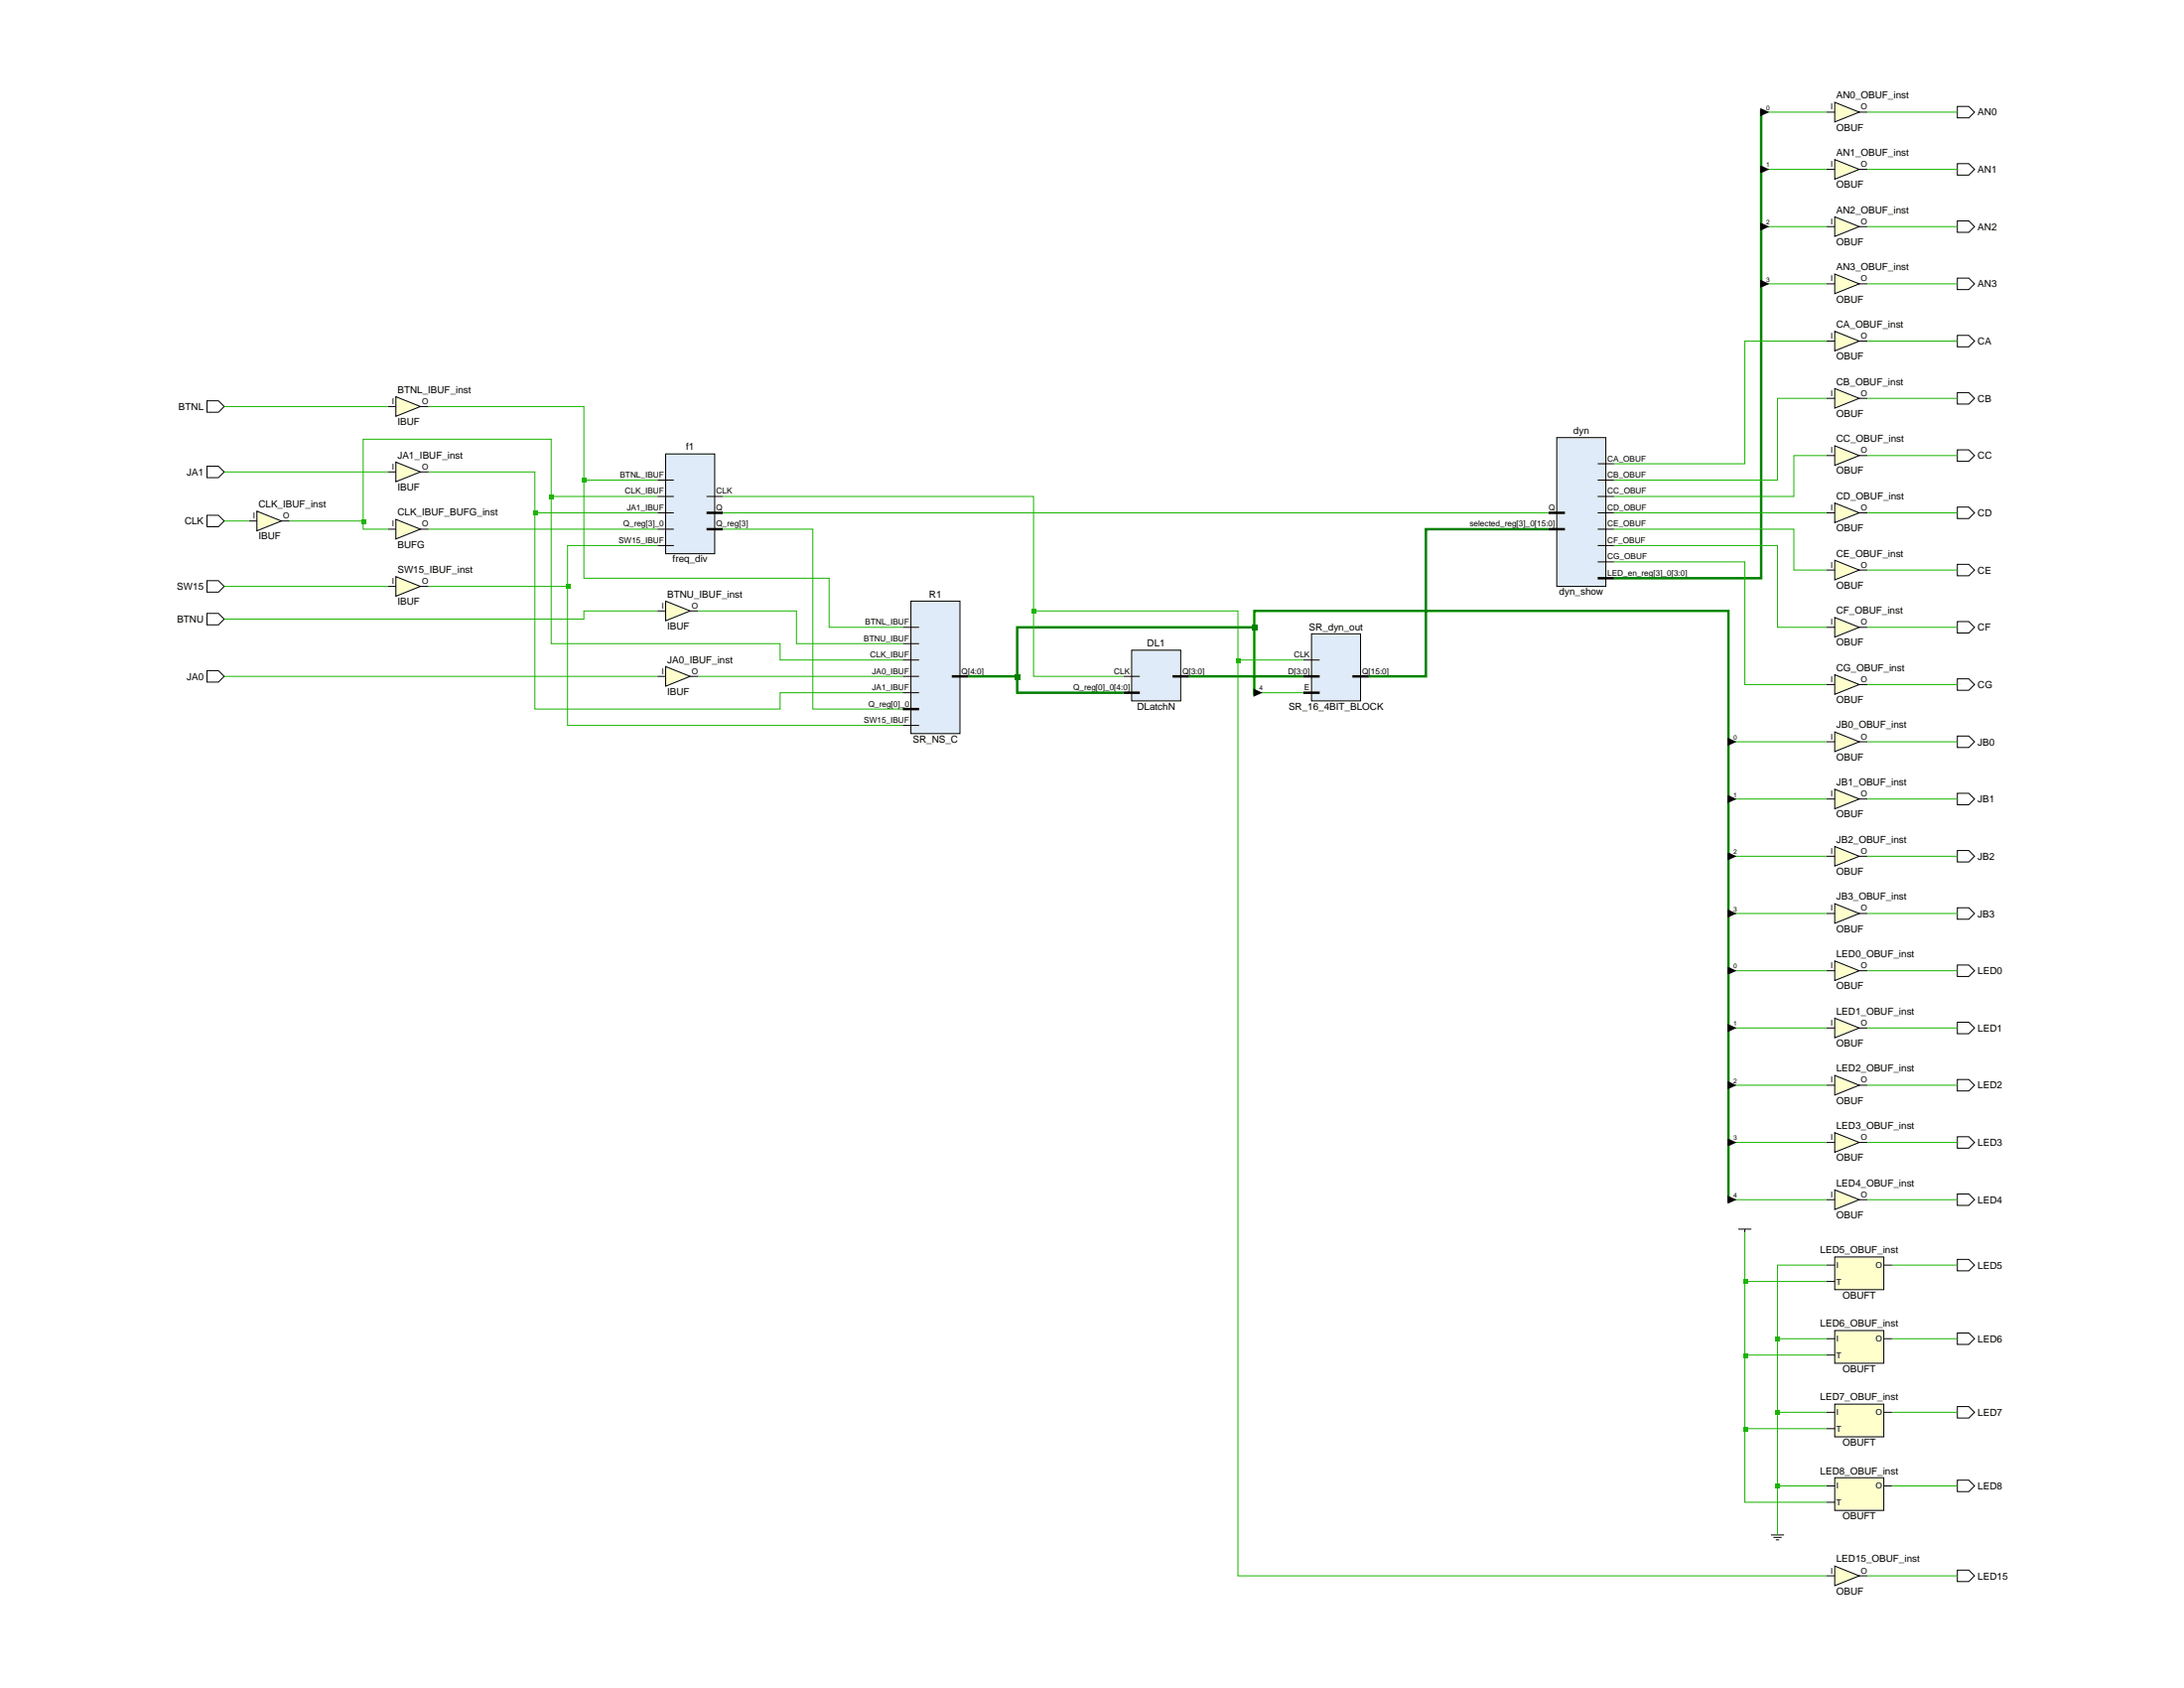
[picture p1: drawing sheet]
<svg xmlns="http://www.w3.org/2000/svg" width="279mm" height="216mm" viewBox="0 0 279 216" stroke-linecap="round" stroke-linejoin="round" font-family="sans-serif">
<path d="M26.5 51.3h1.4l.8 .7-.8 .7h-1.4zM26.5 59.6h1.4l.8 .8-.8 .7h-1.4zM26.5 65.9h1.4l.8 .7-.8 .8h-1.4zM26.5 74.3h1.4l.8 .7-.8 .7h-1.4zM26.5 78.5h1.4l.8 .7-.8 .7h-1.4zM26.5 85.8h1.4l.8 .7-.8 .7h-1.4z" fill="none" stroke="#000" stroke-width=".13"/>
<path d="M32.9 65.4l3.1 1.2-3.1 1.3z" fill="#ffc"/>
<path d="M31.8 66.6h1.1M32.9 65.4l3.1 1.2-3.1 1.3zM36 66.6h1" fill="none" stroke="#000" stroke-width=".13"/>
<path d="M50.6 50.7l3.2 1.3-3.2 1.3z" fill="#ffc"/>
<path d="M49.6 52h1M50.6 50.7l3.2 1.3-3.2 1.3zM53.8 52h1" fill="none" stroke="#000" stroke-width=".13"/>
<path d="M50.6 59.1l3.2 1.3-3.2 1.2z" fill="#ffc"/>
<path d="M50.6 59.1l3.2 1.3-3.2 1.2zM49.6 60.4h1M53.8 60.4h1" fill="none" stroke="#000" stroke-width=".13"/>
<path d="M50.6 66.4l3.2 1.3-3.2 1.2z" fill="#ffc"/>
<path d="M49.6 67.7h1M50.6 66.4l3.2 1.3-3.2 1.2zM53.8 67.7h1" fill="none" stroke="#000" stroke-width=".13"/>
<path d="M50.6 73.7l3.2 1.3-3.2 1.3z" fill="#ffc"/>
<path d="M49.6 75h1M50.6 73.7l3.2 1.3-3.2 1.3zM53.8 75h1" fill="none" stroke="#000" stroke-width=".13"/>
<path d="M85.2 58.1h6.2v12.7h-6.2z" fill="#dfebf8"/>
<path d="M85.2 58.1h6.2v12.7h-6.2zM84.1 61.4h2.1M84.1 63.5h2.1M84.1 65.6h2.1M84.1 67.7h2.1M84.1 69.8h2.1M90.4 63.5h2.1" fill="none" stroke="#000" stroke-width=".13"/>
<path d="M90.4 65.6h2.1M90.4 67.7h2.1" fill="none" stroke="#000" stroke-width=".31"/>
<path d="M85.2 76.9l3.1 1.2-3.1 1.3z" fill="#ffc"/>
<path d="M84.1 78.1h1.1M85.2 76.9l3.1 1.2-3.1 1.3zM88.3 78.1h1" fill="none" stroke="#000" stroke-width=".13"/>
<path d="M85.2 85.3l3.1 1.2-3.1 1.3z" fill="#ffc"/>
<path d="M84.1 86.5h1.1M85.2 85.3l3.1 1.2-3.1 1.3zM88.3 86.5h1" fill="none" stroke="#000" stroke-width=".13"/>
<path d="M116.5 76.9h6.3v16.9h-6.3z" fill="#dfebf8"/>
<path d="M116.5 76.9h6.3v16.9h-6.3zM115.5 80.2h2.1M115.5 82.3h2.1M115.5 84.4h2.1M115.5 86.5h2.1M115.5 88.6h2.1M115.5 92.8h2.1" fill="none" stroke="#000" stroke-width=".13"/>
<path d="M115.5 90.7h2.1M121.8 86.5h2.1" fill="none" stroke="#000" stroke-width=".31"/>
<path d="M144.8 83.2h6.2v6.4h-6.2z" fill="#dfebf8"/>
<path d="M143.7 86.5h2.1M144.8 83.2h6.2v6.4h-6.2z" fill="none" stroke="#000" stroke-width=".13"/>
<path d="M143.7 88.6h2.1M150 86.5h2.1" fill="none" stroke="#000" stroke-width=".31"/>
<path d="M167.8 81.1h6.3v8.5h-6.3z" fill="#dfebf8"/>
<path d="M166.7 84.4h2.1M167.8 81.1h6.3v8.5h-6.3z" fill="none" stroke="#000" stroke-width=".13"/>
<path d="M166.7 86.5h2.1M166.7 88.6h2.1M173 86.5h2.1" fill="none" stroke="#000" stroke-width=".31"/>
<path d="M199.2 56h6.2v19h-6.2z" fill="#dfebf8"/>
<path d="M199.2 56h6.2v19h-6.2zM204.4 59.3h2.1M204.4 61.4h2.1M204.4 63.5h2.1M204.4 65.6h2.1M204.4 67.7h2.1M204.4 69.8h2.1M204.4 71.9h2.1" fill="none" stroke="#000" stroke-width=".13"/>
<path d="M198.1 65.6h2.1M198.1 67.7h2.1M204.4 74h2.1" fill="none" stroke="#000" stroke-width=".31"/>
<path d="M234.7 13.1l3.2 1.2-3.2 1.3z" fill="#ffc"/>
<path d="M233.7 14.3h1M234.7 13.1l3.2 1.2-3.2 1.3zM237.9 14.3h1" fill="none" stroke="#000" stroke-width=".13"/>
<path d="M234.7 20.4l3.2 1.3-3.2 1.2z" fill="#ffc"/>
<path d="M233.7 21.7h1M234.7 20.4l3.2 1.3-3.2 1.2zM237.9 21.7h1" fill="none" stroke="#000" stroke-width=".13"/>
<path d="M234.7 27.7l3.2 1.3-3.2 1.2z" fill="#ffc"/>
<path d="M233.7 29h1M234.7 27.7l3.2 1.3-3.2 1.2zM237.9 29h1" fill="none" stroke="#000" stroke-width=".13"/>
<path d="M234.7 35.1l3.2 1.2-3.2 1.3z" fill="#ffc"/>
<path d="M233.7 36.3h1M234.7 35.1l3.2 1.2-3.2 1.3zM237.9 36.3h1" fill="none" stroke="#000" stroke-width=".13"/>
<path d="M234.7 42.4l3.2 1.2-3.2 1.3z" fill="#ffc"/>
<path d="M233.7 43.6h1M234.7 42.4l3.2 1.2-3.2 1.3zM237.9 43.6h1" fill="none" stroke="#000" stroke-width=".13"/>
<path d="M234.7 49.7l3.2 1.2-3.2 1.3z" fill="#ffc"/>
<path d="M233.7 50.9h1M234.7 49.7l3.2 1.2-3.2 1.3zM237.9 50.9h1" fill="none" stroke="#000" stroke-width=".13"/>
<path d="M234.7 57l3.2 1.3-3.2 1.2z" fill="#ffc"/>
<path d="M233.7 58.3h1M234.7 57l3.2 1.3-3.2 1.2zM237.9 58.3h1" fill="none" stroke="#000" stroke-width=".13"/>
<path d="M234.7 64.3l3.2 1.3-3.2 1.2z" fill="#ffc"/>
<path d="M233.7 65.6h1M234.7 64.3l3.2 1.3-3.2 1.2zM237.9 65.6h1" fill="none" stroke="#000" stroke-width=".13"/>
<path d="M234.7 71.7l3.2 1.2-3.2 1.3z" fill="#ffc"/>
<path d="M233.7 72.9h1M234.7 71.7l3.2 1.2-3.2 1.3zM237.9 72.9h1" fill="none" stroke="#000" stroke-width=".13"/>
<path d="M234.7 79l3.2 1.2-3.2 1.3z" fill="#ffc"/>
<path d="M234.7 79l3.2 1.2-3.2 1.3zM233.7 80.2h1M237.9 80.2h1" fill="none" stroke="#000" stroke-width=".13"/>
<path d="M234.7 86.3l3.2 1.3-3.2 1.2z" fill="#ffc"/>
<path d="M233.7 87.6h1M234.7 86.3l3.2 1.3-3.2 1.2zM237.9 87.6h1" fill="none" stroke="#000" stroke-width=".13"/>
<path d="M234.7 93.6l3.2 1.3-3.2 1.2z" fill="#ffc"/>
<path d="M233.7 94.9h1M234.7 93.6l3.2 1.3-3.2 1.2zM237.9 94.9h1" fill="none" stroke="#000" stroke-width=".13"/>
<path d="M234.7 100.9l3.2 1.3-3.2 1.3z" fill="#ffc"/>
<path d="M233.7 102.2h1M234.7 100.9l3.2 1.3-3.2 1.3zM237.9 102.2h1" fill="none" stroke="#000" stroke-width=".13"/>
<path d="M234.7 108.3l3.2 1.2-3.2 1.3z" fill="#ffc"/>
<path d="M233.7 109.5h1M234.7 108.3l3.2 1.2-3.2 1.3zM237.9 109.5h1" fill="none" stroke="#000" stroke-width=".13"/>
<path d="M234.7 115.6l3.2 1.2-3.2 1.3z" fill="#ffc"/>
<path d="M233.7 116.8h1M234.7 115.6l3.2 1.2-3.2 1.3zM237.9 116.8h1" fill="none" stroke="#000" stroke-width=".13"/>
<path d="M234.7 122.9l3.2 1.3-3.2 1.2z" fill="#ffc"/>
<path d="M233.7 124.2h1M234.7 122.9l3.2 1.3-3.2 1.2zM237.9 124.2h1" fill="none" stroke="#000" stroke-width=".13"/>
<path d="M234.7 130.2l3.2 1.3-3.2 1.2z" fill="#ffc"/>
<path d="M233.7 131.5h1M234.7 130.2l3.2 1.3-3.2 1.2zM237.9 131.5h1" fill="none" stroke="#000" stroke-width=".13"/>
<path d="M234.7 137.5l3.2 1.3-3.2 1.3z" fill="#ffc"/>
<path d="M233.7 138.8h1M234.7 137.5l3.2 1.3-3.2 1.3zM237.9 138.8h1" fill="none" stroke="#000" stroke-width=".13"/>
<path d="M234.7 144.9l3.2 1.2-3.2 1.3z" fill="#ffc"/>
<path d="M233.7 146.1h1M234.7 144.9l3.2 1.2-3.2 1.3zM237.9 146.1h1" fill="none" stroke="#000" stroke-width=".13"/>
<path d="M234.7 152.2l3.2 1.2-3.2 1.3z" fill="#ffc"/>
<path d="M222.4 157.2h1.7M223.2 157.2v.4M233.7 153.4h1M234.7 152.2l3.2 1.2-3.2 1.3zM237.9 153.4h1" fill="none" stroke="#000" stroke-width=".13"/>
<path d="M234.7 160.8h6.3v4.2h-6.3z" fill="#ffc"/>
<path d="M233.7 161.8h1M233.7 163.9h1M234.7 160.8h6.3v4.2h-6.3zM241 161.8h1" fill="none" stroke="#000" stroke-width=".13"/>
<path d="M234.7 170.2h6.3v4.2h-6.3z" fill="#ffc"/>
<path d="M233.7 171.2h1M233.7 173.3h1M234.7 170.2h6.3v4.2h-6.3zM241 171.2h1" fill="none" stroke="#000" stroke-width=".13"/>
<path d="M234.7 179.6h6.3v4.2h-6.3z" fill="#ffc"/>
<path d="M234.7 179.6h6.3v4.2h-6.3zM233.7 180.6h1M233.7 182.7h1M241 180.6h1" fill="none" stroke="#000" stroke-width=".13"/>
<path d="M234.7 189h6.3v4.2h-6.3z" fill="#ffc"/>
<path d="M226.6 196.3h1.6M226.9 196.6h1M227.2 197h.4M233.7 190.1h1M233.7 192.1h1M234.7 189h6.3v4.2h-6.3zM241 190.1h1" fill="none" stroke="#000" stroke-width=".13"/>
<path d="M234.7 200.3l3.2 1.3-3.2 1.2z" fill="#ffc"/>
<g fill="none" stroke="#000" stroke-width=".13">
<path d="M250.4 13.6h1.5l.7 .7-.7 .8h-1.5zM250.4 20.9h1.5l.7 .8-.7 .7h-1.5zM250.4 28.3h1.5l.7 .7-.7 .7h-1.5zM250.4 35.6h1.5l.7 .7-.7 .7h-1.5zM250.4 42.9h1.5l.7 .7-.7 .8h-1.5zM250.4 50.2h1.5l.7 .7-.7 .8h-1.5zM250.4 57.5h1.5l.7 .8-.7 .7h-1.5zM250.4 64.9h1.5l.7 .7-.7 .7h-1.5zM250.4 72.2h1.5l.7 .7-.7 .7h-1.5zM250.4 79.5h1.5l.7 .7-.7 .8h-1.5zM250.4 86.8h1.5l.7 .8-.7 .7h-1.5zM250.4 94.1h1.5l.7 .8-.7 .7h-1.5z"/>
<path d="M250.4 101.5h1.5l.7 .7-.7 .7h-1.5zM250.4 108.8h1.5l.7 .7-.7 .8h-1.5zM250.4 116.1h1.5l.7 .7-.7 .8h-1.5zM250.4 123.4h1.5l.7 .8-.7 .7h-1.5zM250.4 130.8h1.5l.7 .7-.7 .7h-1.5zM250.4 138.1h1.5l.7 .7-.7 .7h-1.5zM250.4 145.4h1.5l.7 .7-.7 .8h-1.5zM250.4 152.7h1.5l.7 .7-.7 .8h-1.5zM250.4 161.1h1.5l.7 .7-.7 .7h-1.5zM250.4 170.5h1.5l.7 .7-.7 .8h-1.5zM250.4 179.9h1.5l.7 .7-.7 .8h-1.5zM250.4 189.3h1.5l.7 .8-.7 .7h-1.5z"/>
<path d="M233.7 201.6h1M234.7 200.3l3.2 1.3-3.2 1.2zM237.9 201.6h1M250.4 200.8h1.5l.7 .8-.7 .7h-1.5z"/>
</g>
<path d="M227.4 171.2h6.3M233.7 161.8h-6.3v34.5M227.4 180.6h6.3M227.4 190.1h6.3" fill="none" stroke="#19b400" stroke-width=".13"/>
<g fill="#19b400">
<path d="M227.2 171h.5v.5h-.5z"/>
<path d="M227.2 180.4h.5v.6h-.5z"/>
<path d="M227.2 189.8h.5v.6h-.5z"/>
</g>
<path d="M223.2 157.6v34.5h10.5M223.2 163.9h10.5M223.2 173.3h10.5M223.2 182.7h10.5" fill="none" stroke="#19b400" stroke-width=".13"/>
<g fill="#19b400">
<path d="M223 163.7h.5v.5h-.5z"/>
<path d="M223 173.1h.5v.5h-.5z"/>
<path d="M223 182.5h.5v.5h-.5z"/>
</g>
<path d="M225.3 14v60h-18.8M152.1 86.5h14.6M160.5 80.2h-30.4v8.4h13.6" fill="none" stroke="#008000" stroke-width=".31"/>
<path d="M225.3 14.3h8.4M225.3 36.3h8.4M225.3 29h8.4M225.3 21.7h8.4" fill="none" stroke="#19b400" stroke-width=".13"/>
<path d="M225.2 13.8l1.2 .5-1.2 .6zM225.2 35.8l1.2 .5-1.2 .5zM225.2 28.5l1.2 .5-1.2 .5zM225.2 21.1l1.2 .6-1.2 .5z" fill="#000"/>
<path d="M160.1 79.9h.8v.8h-.8z" fill="#008000"/>
<path d="M123.9 86.5h6.2" fill="none" stroke="#008000" stroke-width=".31"/>
<path d="M129.8 86.2h.7v.7h-.7z" fill="#008000"/>
<path d="M198.1 67.7h-15.7v18.8h-7.3M160.5 88.9v-10.8h60.6v75.7" fill="none" stroke="#008000" stroke-width=".31"/>
<g fill="none" stroke="#19b400" stroke-width=".13">
<path d="M238.9 14.3h11.5M238.9 21.7h11.5M238.9 29h11.5M238.9 36.3h11.5M28.7 52h20.9M54.8 52h19.9v22h31.4v6.2h9.4M74.7 61.4h9.4M160.5 88.6h6.2M221.1 94.9h12.6M221.1 102.2h12.6M221.1 109.5h12.6M221.1 116.8h12.6"/>
<path d="M221.1 124.2h12.6M221.1 131.5h12.6M221.1 138.8h12.6M221.1 146.1h12.6M221.1 153.4h12.6"/>
</g>
<path d="M160.4 88.1l1.1 .5-1.1 .5zM221 94.4l1.2 .5-1.2 .5zM221 101.7l1.2 .5-1.2 .5zM221 109l1.2 .5-1.2 .5zM221 116.3l1.2 .5-1.2 .6zM221 123.6l1.2 .6-1.2 .5zM221 131l1.2 .5-1.2 .5zM221 138.3l1.2 .5-1.2 .5zM221 145.6l1.2 .5-1.2 .5zM221 152.9l1.2 .5-1.2 .6z" fill="#000"/>
<path d="M74.5 61.2h.5v.5h-.5z" fill="#19b400"/>
<g fill="none" stroke="#19b400" stroke-width=".13">
<path d="M233.7 43.6h-10.5v15.7h-16.7M233.7 50.9h-6.3v10.5h-20.9M233.7 58.3h-4.2v5.2h-23M238.9 43.6h11.5M238.9 50.9h11.5M238.9 58.3h11.5M28.7 66.6h3.1M37 66.6h9.5M49.6 67.7h-3.1v-11.5h24v26.1h29.3v2.1h15.7M84.1 78.1h-9.4v1.1h-46M89.3 78.1h12.6v4.2h13.6M206.5 67.7h23v5.2h4.2"/>
<path d="M206.5 69.8h20.9v10.4h6.3M206.5 71.9h16.7v15.7h10.5M206.5 65.6h27.2M238.9 65.6h11.5M238.9 72.9h11.5M238.9 80.2h11.5M238.9 87.6h11.5"/>
</g>
<path d="M46.3 66.4h.5v.6h-.5z" fill="#19b400"/>
<path d="M70.5 63.5h13.6" fill="none" stroke="#19b400" stroke-width=".13"/>
<path d="M70.3 63.3h.5v.5h-.5z" fill="#19b400"/>
<path d="M28.7 60.4h20.9M54.8 60.4h13.6v30.3h31.4v-2.1h15.7M54.8 67.7h29.3M68.4 65.6h15.7M28.7 86.5h55.4M89.3 86.5h26.2" fill="none" stroke="#19b400" stroke-width=".13"/>
<path d="M68.2 65.4h.5v.5h-.5z" fill="#19b400"/>
<g fill="none" stroke="#19b400" stroke-width=".13">
<path d="M92.5 63.5h39.7v23h11.5M132.2 78.1h26.2v123.5h75.3M238.9 94.9h11.5M238.9 102.2h11.5M238.9 109.5h11.5M238.9 116.8h11.5M238.9 124.2h11.5M238.9 131.5h11.5M238.9 138.8h11.5M238.9 146.1h11.5M238.9 153.4h11.5M242 161.8h8.4"/>
<path d="M242 171.2h8.4M242 180.6h8.4M242 190.1h8.4M238.9 201.6h11.5"/>
</g>
<path d="M132 77.9h.5v.6h-.5z" fill="#19b400"/>
<path d="M158.4 84.4h8.3" fill="none" stroke="#19b400" stroke-width=".13"/>
<path d="M158.2 84.2h.5v.5h-.5z" fill="#19b400"/>
<path d="M28.7 75h20.9M54.8 75h17.8M84.1 69.8h-11.5v23h42.9" fill="none" stroke="#19b400" stroke-width=".13"/>
<path d="M72.4 74.8h.5v.5h-.5z" fill="#19b400"/>
<path d="M92.5 67.7h11.5v23h11.5M92.5 65.6h105.6" fill="none" stroke="#19b400" stroke-width=".13"/>
<g font-size="1.3">
<text x="234.9" y="12.6">AN0_OBUF_inst</text>
<text x="234.9" y="16.7">OBUF</text>
<text x="253" y="14.8">AN0</text>
<text x="234.9" y="19.9">AN1_OBUF_inst</text>
<text x="253" y="22.1">AN1</text>
<text x="234.9" y="24">OBUF</text>
<text x="234.9" y="27.3">AN2_OBUF_inst</text>
<text x="253" y="29.4">AN2</text>
<text x="234.9" y="31.4">OBUF</text>
<text x="234.9" y="34.6">AN3_OBUF_inst</text>
<text x="234.9" y="38.7">OBUF</text>
<text x="234.9" y="41.9">CA_OBUF_inst</text>
<text x="253" y="36.8">AN3</text>
<text x="234.9" y="46">OBUF</text>
<text x="253" y="44.1">CA</text>
<text x="22.9" y="52.4">BTNL</text>
<text x="50.9" y="50.3">BTNL_IBUF_inst</text>
<text x="234.9" y="49.2">CB_OBUF_inst</text>
<text x="234.9" y="53.3">OBUF</text>
<text x="253" y="51.4">CB</text>
<text x="50.9" y="54.4">IBUF</text>
<text x="50.9" y="58.6">JA1_IBUF_inst</text>
<text x="87.8" y="57.6">f1</text>
<text x="201.3" y="55.5">dyn</text>
<text x="234.9" y="56.5">CC_OBUF_inst</text>
<text x="253" y="58.7">CC</text>
<text x="23.9" y="60.8">JA1</text>
<text x="33.1" y="64.9">CLK_IBUF_inst</text>
<text x="50.9" y="62.7">IBUF</text>
<text x="50.9" y="66">CLK_IBUF_BUFG_inst</text>
<text x="234.9" y="60.6">OBUF</text>
<text x="234.9" y="63.9">CD_OBUF_inst</text>
<text x="23.6" y="67.1">CLK</text>
<text x="33.1" y="69">IBUF</text>
<text x="50.9" y="70">BUFG</text>
<text x="86.1" y="71.9">freq_div</text>
<text x="234.9" y="68">OBUF</text>
<text x="234.9" y="71.2">CE_OBUF_inst</text>
<text x="253" y="66">CD</text>
<text x="22.6" y="75.5">SW15</text>
<text x="50.9" y="73.3">SW15_IBUF_inst</text>
<text x="50.9" y="77.4">IBUF</text>
<text x="85.4" y="76.4">BTNU_IBUF_inst</text>
<text x="118.9" y="76.4">R1</text>
<text x="199.5" y="76.1">dyn_show</text>
<text x="234.9" y="75.3">OBUF</text>
<text x="253" y="73.4">CE</text>
<text x="22.6" y="79.6">BTNU</text>
<text x="85.4" y="80.5">IBUF</text>
<text x="146.8" y="82.7">DL1</text>
<text x="167.5" y="80.6">SR_dyn_out</text>
<text x="234.9" y="78.5">CF_OBUF_inst</text>
<text x="234.9" y="82.6">OBUF</text>
<text x="253" y="80.7">CF</text>
<text x="23.9" y="87">JA0</text>
<text x="85.4" y="84.8">JA0_IBUF_inst</text>
<text x="85.4" y="88.9">IBUF</text>
<text x="234.9" y="85.8">CG_OBUF_inst</text>
<text x="234.9" y="89.9">OBUF</text>
<text x="253" y="88">CG</text>
<text x="116.8" y="94.9">SR_NS_C</text>
<text x="145.5" y="90.8">DLatchN</text>
<text x="164.9" y="90.8">SR_16_4BIT_BLOCK</text>
<text x="234.9" y="93.2">JB0_OBUF_inst</text>
<text x="253" y="95.3">JB0</text>
<text x="234.9" y="97.2">OBUF</text>
<text x="234.9" y="100.5">JB1_OBUF_inst</text>
<text x="234.9" y="104.6">OBUF</text>
<text x="234.9" y="107.8">JB2_OBUF_inst</text>
<text x="253" y="102.6">JB1</text>
<text x="234.9" y="111.9">OBUF</text>
<text x="253" y="110">JB2</text>
<text x="234.9" y="115.1">JB3_OBUF_inst</text>
<text x="234.9" y="119.2">OBUF</text>
<text x="253" y="117.3">JB3</text>
<text x="234.9" y="122.4">LED0_OBUF_inst</text>
<text x="253" y="124.6">LED0</text>
<text x="234.9" y="126.5">OBUF</text>
<text x="234.9" y="129.8">LED1_OBUF_inst</text>
<text x="253" y="131.9">LED1</text>
<text x="234.9" y="133.8">OBUF</text>
<text x="234.9" y="137.1">LED2_OBUF_inst</text>
<text x="234.9" y="141.2">OBUF</text>
<text x="253" y="139.3">LED2</text>
<text x="234.9" y="144.4">LED3_OBUF_inst</text>
<text x="234.9" y="148.5">OBUF</text>
<text x="253" y="146.6">LED3</text>
<text x="234.9" y="151.7">LED4_OBUF_inst</text>
<text x="234.9" y="155.8">OBUF</text>
<text x="253" y="153.9">LED4</text>
<text x="232.9" y="160.3">LED5_OBUF_inst</text>
<text x="235.7" y="166.1">OBUFT</text>
<text x="253" y="162.3">LED5</text>
<text x="232.9" y="169.7">LED6_OBUF_inst</text>
<text x="253" y="171.7">LED6</text>
<text x="232.9" y="179.1">LED7_OBUF_inst</text>
<text x="235.7" y="175.5">OBUFT</text>
<text x="235.7" y="184.9">OBUFT</text>
<text x="253" y="181.1">LED7</text>
<text x="232.9" y="188.5">LED8_OBUF_inst</text>
<text x="253" y="190.5">LED8</text>
<text x="235.7" y="194.3">OBUFT</text>
<text x="234.9" y="199.8">LED15_OBUF_inst</text>
<text x="234.9" y="203.9">OBUF</text>
<text x="253" y="202">LED15</text>
</g>
<g font-size="1">
<text x="234.2" y="14">I</text>
<text x="238.1" y="14">O</text>
<text x="234.2" y="21.3">I</text>
<text x="238.1" y="21.3">O</text>
<text x="234.2" y="28.7">I</text>
<text x="238.1" y="28.7">O</text>
<text x="234.2" y="36">I</text>
<text x="238.1" y="36">O</text>
<text x="234.2" y="43.3">I</text>
<text x="238.1" y="43.3">O</text>
<text x="50.1" y="51.7">I</text>
<text x="54" y="51.7">O</text>
<text x="234.2" y="50.6">I</text>
<text x="238.1" y="50.6">O</text>
<text x="205.6" y="59">CA_OBUF</text>
<text x="234.2" y="57.9">I</text>
<text x="238.1" y="57.9">O</text>
<text x="50.1" y="60">I</text>
<text x="54" y="60">O</text>
<text x="79.3" y="61.1">BTNL_IBUF</text>
<text x="79.9" y="63.2">CLK_IBUF</text>
<text x="80.2" y="65.3">JA1_IBUF</text>
<text x="91.6" y="63.2">CLK</text>
<text x="91.6" y="65.3">Q</text>
<text x="198.1" y="65.3">Q</text>
<text x="205.6" y="61.1">CB_OBUF</text>
<text x="205.6" y="63.2">CC_OBUF</text>
<text x="205.6" y="65.3">CD_OBUF</text>
<text x="234.2" y="65.3">I</text>
<text x="238.1" y="65.3">O</text>
<text x="32.4" y="66.3">I</text>
<text x="36.2" y="66.3">O</text>
<text x="50.1" y="67.4">I</text>
<text x="54" y="67.4">O</text>
<text x="79.1" y="69.5">SW15_IBUF</text>
<text x="79.7" y="67.4">Q_reg[3]_0</text>
<text x="91.6" y="67.4">Q_reg[3]</text>
<text x="188" y="67.4">selected_reg[3]_0[15:0]</text>
<text x="205.6" y="67.4">CE_OBUF</text>
<text x="205.6" y="69.5">CF_OBUF</text>
<text x="205.6" y="71.5">CG_OBUF</text>
<text x="50.1" y="74.7">I</text>
<text x="54" y="74.7">O</text>
<text x="84.7" y="77.8">I</text>
<text x="88.5" y="77.8">O</text>
<text x="205.6" y="73.6">LED_en_reg[3]_0[3:0]</text>
<text x="234.2" y="72.6">I</text>
<text x="238.1" y="72.6">O</text>
<text x="110.5" y="82">BTNU_IBUF</text>
<text x="110.7" y="79.9">BTNL_IBUF</text>
<text x="234.2" y="79.9">I</text>
<text x="238.1" y="79.9">O</text>
<text x="84.7" y="86.2">I</text>
<text x="88.5" y="86.2">O</text>
<text x="111.3" y="84.1">CLK_IBUF</text>
<text x="111.6" y="86.2">JA0_IBUF</text>
<text x="111.6" y="88.3">JA1_IBUF</text>
<text x="123" y="86.2">Q[4:0]</text>
<text x="137.3" y="88.3">Q_reg[0]_0[4:0]</text>
<text x="142.5" y="86.2">CLK</text>
<text x="151.3" y="86.2">Q[3:0]</text>
<text x="164.8" y="86.2">D[3:0]</text>
<text x="165.5" y="84.1">CLK</text>
<text x="166.9" y="88.3">E</text>
<text x="174.3" y="86.2">Q[15:0]</text>
<text x="234.2" y="87.2">I</text>
<text x="238.1" y="87.2">O</text>
<text x="110.5" y="92.5">SW15_IBUF</text>
<text x="111.1" y="90.4">Q_reg[0]_0</text>
<text x="234.2" y="94.6">I</text>
<text x="238.1" y="94.6">O</text>
<text x="234.2" y="101.9">I</text>
<text x="238.1" y="101.9">O</text>
<text x="234.2" y="109.2">I</text>
<text x="238.1" y="109.2">O</text>
<text x="234.2" y="116.5">I</text>
<text x="238.1" y="116.5">O</text>
<text x="234.2" y="123.8">I</text>
<text x="238.1" y="123.8">O</text>
<text x="234.2" y="131.2">I</text>
<text x="238.1" y="131.2">O</text>
<text x="234.2" y="138.5">I</text>
<text x="238.1" y="138.5">O</text>
<text x="234.2" y="145.8">I</text>
<text x="238.1" y="145.8">O</text>
<text x="234.2" y="153.1">I</text>
<text x="238.1" y="153.1">O</text>
<text x="234.9" y="162.2">I</text>
<text x="234.9" y="164.3">T</text>
<text x="240" y="162.2">O</text>
<text x="234.9" y="171.6">I</text>
<text x="234.9" y="173.7">T</text>
<text x="240" y="171.6">O</text>
<text x="234.9" y="181">I</text>
<text x="234.9" y="183.1">T</text>
<text x="240" y="181">O</text>
<text x="234.9" y="190.4">I</text>
<text x="240" y="190.4">O</text>
<text x="234.9" y="192.5">T</text>
<text x="234.2" y="201.2">I</text>
<text x="238.1" y="201.2">O</text>
</g>
<g font-size=".8">
<text x="225.9" y="14.1">0</text>
<text x="225.9" y="21.4">1</text>
<text x="225.9" y="28.7">2</text>
<text x="225.9" y="36">3</text>
<text x="161.1" y="88.3">4</text>
<text x="221.7" y="94.6">0</text>
<text x="221.7" y="101.9">1</text>
<text x="221.7" y="109.2">2</text>
<text x="221.7" y="116.6">3</text>
<text x="221.7" y="123.9">0</text>
<text x="221.7" y="131.2">1</text>
<text x="221.7" y="138.5">2</text>
<text x="221.7" y="145.8">3</text>
<text x="221.7" y="153.2">4</text>
</g>
</svg>
